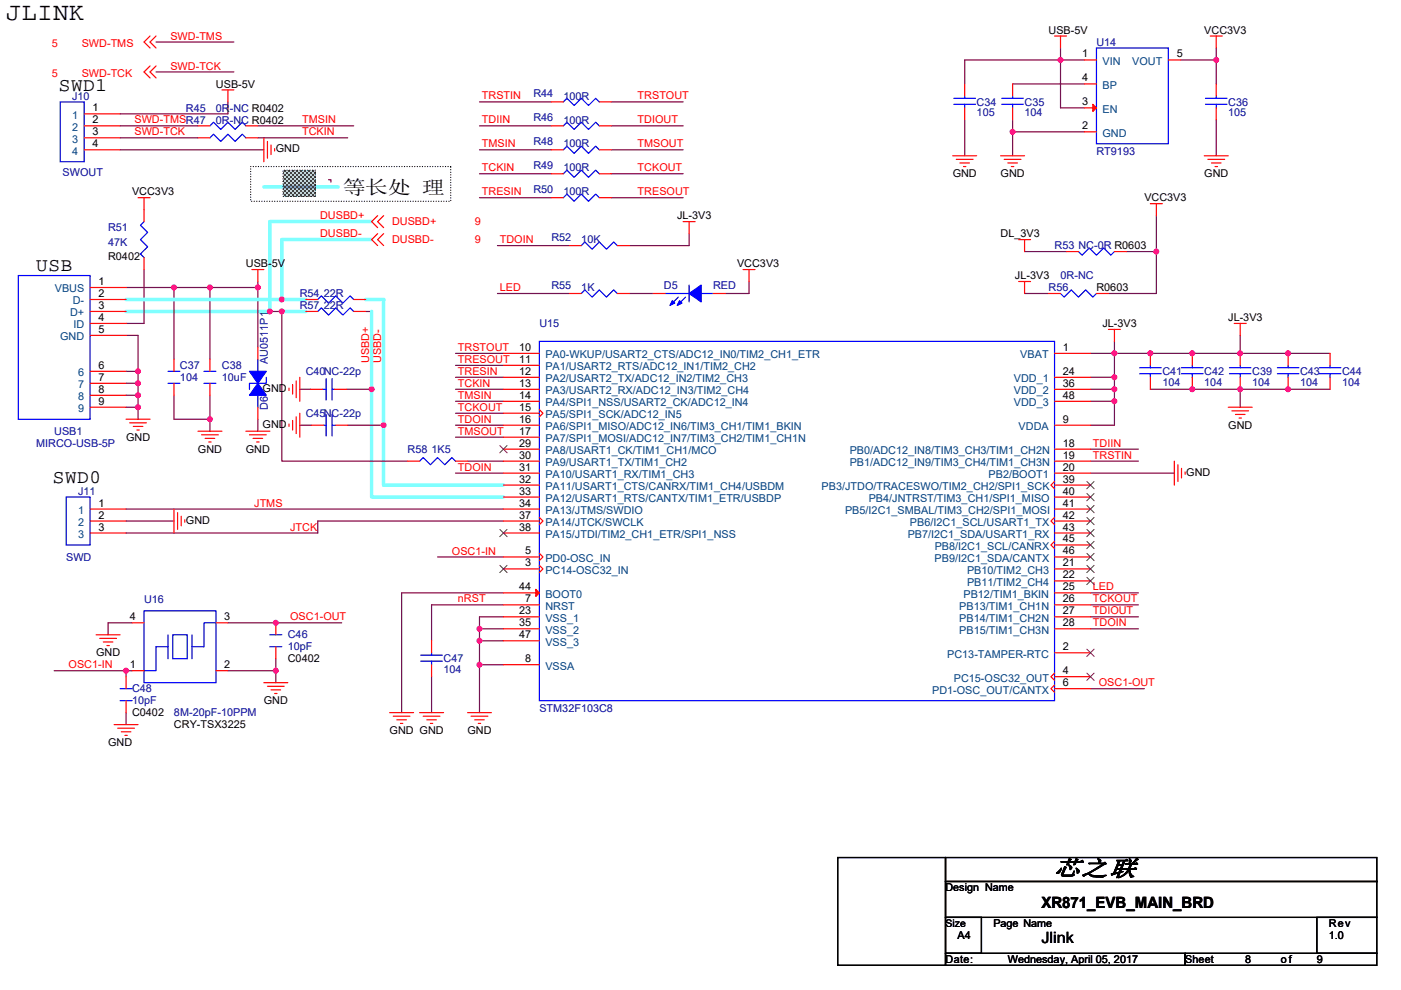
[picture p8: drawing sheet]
<svg xmlns="http://www.w3.org/2000/svg" width="297mm" height="210mm" viewBox="0 0 297 210" stroke-linecap="round" stroke-linejoin="round" font-family="sans-serif">
<path d="M55.9 39.6h15.8M78.8 50.8h-19v12.7M78.8 47h-21.6v19.1h-30.5M26.7 63.5h33.1M59.8 66.1h5M59.8 63.5h5M77.5 63.5h3.8v39.4h25.4M78.8 66.1v39.3h27.9" fill="none" stroke="#80ffff" stroke-width=".76"/>
<path d="M60 36.1h6.9v5.6h-6.9z" fill-rule="evenodd" fill="#008000" stroke="#008000" stroke-width=".25" stroke-dasharray="0 .5"/>
<path d="M53.1 35.3h42.5v7.4h-42.5z" fill="none" stroke="#000" stroke-width=".25" stroke-dasharray="0 .5"/>
<g fill="none" stroke="#800040" stroke-width=".25">
<path d="M33.1 8.9h16.5M33.1 15.3h16.5M214.7 17.8h15.2M224.8 12.7v10.2h5.1M224.9 12.7h5M224.9 12.7h-20.4v5.1M224.9 10.2v2.5M250.2 12.7h7.7M257.9 10.2v2.5M257.9 12.7v5.1M25.5 31.8h30.4M25.5 26.7h16.5"/>
<path d="M25.5 29.2h16.5M48.3 21.6v2.6h-22.8M54.7 26.7h20.3M54.7 29.2h19M69.7 38.1h.5v.5M101.7 21.6h15.2M101.7 26.7h15.2M101.7 31.8h15.2M101.7 36.9h15.2M129.6 21.6h15.2M129.6 26.7h15.2M129.6 31.8h15.2"/>
<path d="M129.6 36.9h15.2M204.5 25.4v7.6M214.7 25.4v2.6M214.7 28v5M214.7 28h15.2M257.9 25.4v7.6M30.5 57.2v11.4h-3.8M54.7 59.7v1.3M101.7 41.9h15.2M105.5 52.1h15.2M129.6 41.9h15.2M146.1 49.6v2.5h-12.7"/>
<path d="M158.8 59.7v2.6h-5.1M217.2 53.4h8.9M238.8 53.4h6.4M245.2 53.4v8.9h-10.2M245.2 45.7v7.7M26.7 61h10.2M26.7 71.1h2.6v7.7M26.7 78.8h2.6M29.3 78.8v2.5M36.9 61h7.6M36.9 61v15.2M44.5 61h10.2"/>
<path d="M44.5 61v15.2M54.7 61v12.7M57.2 66.1h2.6v31.7h26.6M77.5 66.1h1.3M96.6 75h10.1M96.6 77.5h10.1M105.5 62.3h15.2M133.4 62.3h5.1M217.2 62.3h5.1M231.2 75h5.1M236.3 75h26.6M236.3 72.4v2.6"/>
<path d="M236.3 75v5M262.9 71.1v3.9M263 75h19M26.7 81.3h2.6M26.7 83.8h2.6M26.7 86.4h2.6M29.3 81.3v2.5M29.3 83.8v2.6M29.3 86.4v2.5M36.9 83.8v5.1h7.6M44.5 88.9v2.6M44.5 83.8v5.1"/>
<path d="M54.7 88.9v2.6M63.6 90.2h2.5M63.6 82.6h2.2M73.5 82.6h5.3M73.7 90.2h7.6M96.6 80h10.1M96.6 82.6h10.1M96.6 85.1h10.1M96.6 87.7h10.1M96.6 90.2h10.1M96.6 92.7h10.1M99.1 97.8h7.6"/>
<path d="M231.2 95.3h10.2M231.2 80h5.1M231.2 82.6h5.1M231.2 85.1h5.1M231.2 97.8h10.2M236.3 80v2.6M236.3 82.6v2.5M236.3 85.1v5.1h-5.1M243.9 82.6h19M262.9 82.6v3.8M263 82.6h19M26.7 110.5h10.2"/>
<path d="M26.7 108h80M92.8 118.1h13.9M96.6 100.4h10.1M106.7 110.5h-39.3v2.6h-40.7M231.2 100.4h17.8M28 132.1h-5.1v2.5M48.3 132.1h24.2M58.5 139.7v2.6M101.7 133.4v2.5M101.7 135.9h5M101.7 133.4h5M101.7 135.9v5.1"/>
<path d="M106.7 130.8h-5v2.6M106.7 128.3h-15.2v7.6M106.7 125.8h-21.5v25.4M231.2 125.8h10.2M231.2 128.3h10.2M231.2 130.8h10.2M231.2 133.4h10.2M11.5 142.3h15.2M26.7 142.3h1.3M26.7 151.2v2.5M26.7 142.3v1.2M48.3 142.3h10.2"/>
<path d="M58.5 142.3v2.5M91.5 143.5v7.7M101.7 141h5M101.7 141v10.2M231.2 146.1h11.4"/>
</g>
<g fill="#f0f" stroke="#f0f" stroke-width=".25">
<circle cx="101.6" cy="133.4" r=".5"/>
<circle cx="101.6" cy="141" r=".5"/>
<circle cx="101.6" cy="135.9" r=".5"/>
<circle cx="78.8" cy="82.6" r=".5"/>
<circle cx="81.3" cy="90.2" r=".5"/>
<circle cx="59.7" cy="66" r=".5"/>
<circle cx="29.3" cy="78.7" r=".5"/>
<circle cx="273.1" cy="82.6" r=".5"/>
<circle cx="236.3" cy="82.6" r=".5"/>
<circle cx="236.3" cy="85.1" r=".5"/>
<circle cx="243.9" cy="74.9" r=".5"/>
<circle cx="236.3" cy="80" r=".5"/>
<circle cx="236.3" cy="74.9" r=".5"/>
<circle cx="214.7" cy="27.9" r=".5"/>
<circle cx="257.9" cy="12.7" r=".5"/>
<circle cx="224.8" cy="12.7" r=".5"/>
<circle cx="262.9" cy="74.9" r=".5"/>
<circle cx="252.8" cy="74.9" r=".5"/>
<circle cx="262.9" cy="82.6" r=".5"/>
<circle cx="252.8" cy="82.6" r=".5"/>
<circle cx="29.3" cy="81.3" r=".5"/>
<circle cx="29.3" cy="86.4" r=".5"/>
<circle cx="29.3" cy="83.8" r=".5"/>
<circle cx="44.5" cy="88.9" r=".5"/>
<circle cx="44.5" cy="61" r=".5"/>
<circle cx="36.9" cy="61" r=".5"/>
<circle cx="54.7" cy="61" r=".5"/>
<circle cx="58.5" cy="132.1" r=".5"/>
<circle cx="58.5" cy="142.2" r=".5"/>
<circle cx="26.7" cy="142.2" r=".5"/>
<circle cx="273.1" cy="74.9" r=".5"/>
<circle cx="245.2" cy="53.3" r=".5"/>
<circle cx="59.7" cy="63.5" r=".5"/>
<circle cx="57.2" cy="66" r=".5"/>
</g>
<g fill="none" stroke="#f00" stroke-width=".25">
<path d="M31.8 7.6l-1.3 1.3 1.3 1.3M31.8 14l-1.3 1.3 1.3 1.2M33.1 7.6l-1.3 1.3 1.3 1.3M33.1 14l-1.3 1.3 1.3 1.2M47.1 19.1h2.5M48.3 19.1v2.5M204.5 17.8v2.5M214.7 17.8v2.5M223.6 7.6h2.5M224.8 7.6v2.6M229.9 12.7h2.6M229.9 17.8h2.6"/>
<path d="M247.7 12.7h2.6M256.6 7.6h2.5M257.9 7.6v2.6M257.9 17.8v2.5M17.8 24.2h7.7M17.8 26.7h7.7M17.8 29.2h7.7M17.8 31.8h7.7M42 26.7h2.5M42 29.2h2.5M52.1 26.7h2.6M52.1 29.2h2.6"/>
<path d="M55.9 29.2v5.1M56.7 30v3.5M57.5 30.8v2M58.2 31.5v.5M116.9 31.8h2.5M116.9 26.7h2.5M116.9 36.9h2.5M116.9 21.6h2.5M127.1 31.8h2.5M127.1 26.7h2.5M127.1 36.9h2.5M127.1 21.6h2.5"/>
<path d="M202 33h5.1M202.8 33.8h3.5M203.5 34.6h2M204.3 35.3h.5M204.5 22.9v2.5M212.1 33h5.1M212.9 33.8h3.6M213.7 34.6h2M214.4 35.3h.5M214.7 22.9v2.5M229.9 28h2.6M229.9 22.9h2.6"/>
<path d="M255.3 33h5.1M256.1 33.8h3.5M256.9 34.6h2M257.6 35.3h.5M257.9 22.9v2.5M29.3 41.9h2.5M30.5 41.9v5.1M30.5 54.6v2.6M53.4 57.2h2.5M54.7 57.2v2.5M80.1 45.7l-1.3 1.3 1.3 1.3M80.1 49.6l-1.3 1.2 1.3 1.3"/>
<path d="M81.3 45.7l-1.2 1.3 1.2 1.3M81.3 49.6l-1.2 1.2 1.2 1.3M116.9 41.9h2.5M120.7 52.1h2.6M127.1 41.9h2.5M130.9 52.1h2.5M144.8 47h2.6M146.1 47v2.6M157.5 57.2h2.6M158.8 57.2v2.5M216 59.7h2.5M216 50.8h2.5"/>
<path d="M217.2 50.8v2.6M217.2 59.7v2.6M226.1 53.4h2.6M236.3 53.4h2.5M243.9 43.2h2.5M245.2 43.2v2.5M19.1 61h7.6M19.1 63.5h7.6M19.1 66.1h7.6M19.1 68.6h7.6M19.1 71.1h7.6M19.1 78.8h7.6"/>
<path d="M36.9 76.2v2.6M44.5 76.2v2.6M54.7 73.7v2.5M64.8 63.5h2.6M64.8 66.1h2.6M75 63.5h2.5M75 66.1h2.5M106.7 75h7.7M106.7 77.5h7.7M120.7 62.3h2.6M130.9 62.3h2.5M138.5 62.3h2.5"/>
<path d="M151.2 62.3h2.5M222.3 62.3h2.6M223.6 75h7.6M232.5 62.3h2.5M235 69.9h2.6M236.3 69.9v2.5M243.9 75v2.5M252.8 75v2.5M261.7 68.6h2.5M262.9 68.6v2.5M262.9 75v2.5M273.1 75v2.5"/>
<path d="M282 75v2.5M19.1 81.3h7.6M19.1 83.8h7.6M19.1 86.4h7.6M26.7 88.9h5.1M27.5 89.7h3.5M28.3 90.4h2M29 91.2h.5M36.9 81.3v2.5M42 91.5h5.1M42.7 92.2h3.6M43.5 93h2"/>
<path d="M44.3 93.7h.5M44.5 81.3v2.5M52.1 91.5h5.1M52.9 92.2h3.5M53.7 93h2M54.4 93.7h.5M54.7 86.4v2.5M61.3 82.3v.5M61.3 89.9v.5M62 81.6v2M62 89.2v2M62.8 80.8v3.5"/>
<path d="M62.8 88.4v3.6M63.6 80v5.1M63.6 87.7v5M65.8 82.6h2.6M66.1 90.2h2.5M70.9 82.6h2.6M71.2 90.2h2.5M86.4 97.8h2.6M96.6 97.8h2.5M106.7 80h7.7M106.7 82.6h7.7M106.7 85.1h7.7"/>
<path d="M106.7 87.7h7.7M106.7 90.2h7.7M106.7 92.7h7.7M106.7 95.3h7.7M106.7 97.8h7.7M114.4 86.9l.7 .8-.7 .7M223.6 95.3h7.6M223.6 97.8h7.6M223.6 80h7.6M223.6 82.6h7.6M223.6 85.1h7.6M223.6 90.2h7.6"/>
<path d="M243.9 80v2.6M249 97.8v5.1M249.7 98.6v3.5M250.5 99.3v2.1M252.8 80v2.6M260.4 86.4h5.1M261.2 87.1h3.5M261.9 87.9h2.1M262.7 88.7h.5M262.9 80v2.6M273.1 80v2.6M282 80v2.6"/>
<path d="M19.1 108h7.6M19.1 110.5h7.6M19.1 113.1h7.6M36.9 108v5.1M37.7 108.7v3.6M38.4 109.5v2M39.2 110.3v.5M106.7 100.4h7.7M106.7 102.9h7.7M106.7 105.4h7.7M106.7 108h7.7M106.7 110.5h7.7"/>
<path d="M106.7 113.1h7.7M106.7 118.1h7.7M114.4 109.7l.7 .8-.7 .8M114.4 119.9l.7 .8-.7 .7M114.4 117.4l.7 .7-.7 .8M223.6 100.4h7.6M223.6 102.1l-.8 .8 .8 .8M223.6 102.9h7.6M223.6 105.4h7.6M223.6 108h7.6M223.6 109.7l-.8 .8 .8 .8M223.6 110.5h7.6"/>
<path d="M223.6 113.1h7.6M223.6 114.8l-.8 .8 .8 .8M223.6 115.6h7.6M223.6 118.1h7.6M251.3 100.1v.5M20.4 134.6h5.1M21.1 135.4h3.6M21.9 136.2h2M22.7 136.9h.5M28 132.1h2.5M45.8 132.1h2.5M58.5 137.2v2.5"/>
<path d="M58.5 132.1v2.5M91.5 135.9v2.6M106.7 125.8h7.7M106.7 128.3h7.7M106.7 130.8h7.7M106.7 133.4h7.7M106.7 135.9h7.7M106.7 120.7h7.7M223.6 120.7h7.6M223.6 123.2h7.6M223.6 125.8h7.6M223.6 128.3h7.6"/>
<path d="M223.6 130.8h7.6M223.6 133.4h7.6M223.6 138.5h7.6M24.2 153.7h5.1M25 154.5h3.5M25.7 155.2h2M26.5 156h.5M26.7 143.5v2.6M26.7 148.6v2.6M28 142.3h2.5M45.8 142.3h2.5M55.9 144.8h5.1"/>
<path d="M56.7 145.6h3.6M57.5 146.3h2M58.2 147.1h.5M82.6 151.2h5.1M83.4 151.9h3.5M84.1 152.7h2.1M84.9 153.4h.5M89 151.2h5M89.7 151.9h3.6M90.5 152.7h2M91.2 153.4h.6M91.5 141v2.5"/>
<path d="M99.1 151.2h5.1M99.9 151.9h3.5M100.6 152.7h2.1M101.4 153.4h.5M106.7 141h7.7M223.6 142.8l-.8 .7 .8 .8M223.6 143.5h7.6M223.6 145.3l-.8 .8 .8 .7M223.6 146.1h7.6"/>
</g>
<path d="M177.6 181.9h22.9v22.8h-22.9zM200.5 181.9h91.4v5.1h-91.4zM200.5 187h91.4v7.6h-91.4zM200.5 194.6h7.6v7.6h-7.6zM279.2 194.6h12.7v7.6h-12.7zM200.5 202.2h50.8v2.5h-50.8zM251.3 202.2h40.6v2.5h-40.6z" fill="none" stroke="#000" stroke-width=".25"/>
<g fill="none" stroke="#00f" stroke-width=".25">
<path d="M232.5 10.2h15.2v20.3h-15.2zM12.8 21.6h5v12.7h-5zM44.5 26.7l.8-.8 1.5 1.6 1.5-1.6 1.5 1.6 1.6-1.6 .7 .8M44.5 29.2l.8-.7 1.5 1.5 1.5-1.5 1.5 1.5 1.6-1.5 .7 .7M119.4 31.8l.8-.8 1.5 1.5 1.6-1.5 1.5 1.5 1.5-1.5 .8 .8M119.4 26.7l.8-.8 1.5 1.6 1.6-1.6 1.5 1.6 1.5-1.6 .8 .8M119.4 36.9l.8-.8 1.5 1.5 1.6-1.5 1.5 1.5 1.5-1.5 .8 .8M119.4 21.6l.8-.8 1.5 1.6 1.6-1.6 1.5 1.6 1.5-1.6 .8 .8M202.2 22.1h4.6M202.2 20.8h4.6M204.5 20.3v.5M204.5 22.1v.8"/>
<path d="M212.4 22.1h4.6M212.4 20.8h4.6M214.7 20.3v.5M214.7 22.1v.8M255.6 22.1h4.6M255.6 20.8h4.6M257.9 20.3v.5M257.9 22.1v.8M3.9 58.4h15.2v30.5h-15.2zM30.5 47l-.7 .8 1.5 1.5-1.5 1.5 1.5 1.5-1.5 1.6 .7 .7M119.4 41.9l.8-.7 1.5 1.5 1.6-1.5 1.5 1.5 1.5-1.5 .8 .7M123.3 52.1l.7-.8 1.5 1.6 1.6-1.6 1.5 1.6 1.5-1.6 .8 .8"/>
<path d="M228.7 53.4l.7 .7 1.5-1.5 1.6 1.5 1.5-1.5 1.5 1.5 .8-.7M35.6 78.8h2.6M43.2 78.8h2.6M54.7 76.2v2.6M67.4 63.5l.7-.7 1.6 1.5 1.5-1.5 1.5 1.5 1.5-1.5 .8 .7M67.4 66.1l.7-.8 1.6 1.5 1.5-1.5 1.5 1.5 1.5-1.5 .8 .8M114.4 72.4h109.2v76.2h-109.2zM123.3 62.3l.7-.8 1.5 1.5 1.6-1.5 1.5 1.5 1.5-1.5 .8 .8M141 62.3h5.1M143.8 63l-1.5 1.5M145.3 63l-1.5 1.5M146.1 60.5v3.5"/>
<path d="M148.7 62.3h2.5M224.9 62.3l.7 .7 1.5-1.5 1.6 1.5 1.5-1.5 1.5 1.5 .8-.7M241.6 79.3h4.6M241.6 78h4.6M243.9 77.5v.5M243.9 79.3v.7M250.5 79.3h4.6M250.5 78h4.6M252.8 77.5v.5M252.8 79.3v.7M260.7 79.3h4.5M260.7 78h4.5"/>
<path d="M262.9 77.5v.5M262.9 79.3v.7M270.8 79.3h4.6M270.8 78h4.6M273.1 77.5v.5M273.1 79.3v.7M279.7 79.3h4.6M279.7 78h4.6M282 77.5v.5M282 79.3v.7M35.6 81.3h2.6M43.2 81.3h2.6"/>
<path d="M54.7 83.8v2.6M56.4 80v1.3h-3.5v1.3M68.4 82.6h.7M68.6 90.2h.5M69.1 87.9v4.6M69.1 80.3v4.6M70.4 90.2h.8M70.4 87.9v4.6M70.4 82.6h.5M70.4 80.3v4.6M89 97.8l.7-.8 1.5 1.6 1.6-1.6 1.5 1.6 1.5-1.6 .8 .8M14 105.4h5.1v10.2h-5.1z"/>
<path d="M30.5 129.6h15.3v15.2h-15.3zM35.6 137.2h-2.5v5.1h-2.6M35.6 134.6v5.1M36.6 134.6h3.1v5.1h-3.1zM40.7 134.6v5.1M45.8 132.1h-2.6v5.1h-2.5M57.2 137.2h2.6M57.2 134.6h2.6M89.2 139h4.6M91.5 138.5v.5M25.5 146.1h2.5M25.5 148.6h2.5"/>
<path d="M89.2 140.2h4.6M91.5 140.2v.8"/>
</g>
<g fill="#f00" stroke="#f00" stroke-width=".25">
<path d="M231.7 22.1l.8 .8-.8 .7z"/>
<path d="M113.6 125l.8 .8-.8 .7z"/>
</g>
<g fill="#00f" stroke="#00f" stroke-width=".25">
<path d="M146.1 62.3l2.6-1.8v3.5z" fill-rule="evenodd"/>
<path d="M142.6 63.8l.5 .5-1.1 .5z" fill-rule="evenodd"/>
<path d="M144.1 63.8l.5 .5-1 .5z" fill-rule="evenodd"/>
<path d="M52.9 78.8h3.5l-1.7 2.5z" fill-rule="evenodd"/>
<path d="M54.7 81.3l1.7 2.5h-3.5z" fill-rule="evenodd"/>
</g>
<g fill="none" stroke="#804000" stroke-width=".21">
<path d="M106 94.5l1.5 1.6M107.5 94.5l-1.5 1.6M106 112.3l1.5 1.5M106 119.9l1.5 1.6M107.5 112.3l-1.5 1.5M107.5 119.9l-1.5 1.6M230.4 119.9l1.6 1.6M230.4 102.1l1.6 1.6M230.4 104.7l1.6 1.5M230.4 107.2l1.6 1.6M230.4 109.7l1.6 1.6M230.4 112.3l1.6 1.5"/>
<path d="M230.4 114.8l1.6 1.6M230.4 117.4l1.6 1.5M232 119.9l-1.6 1.6M232 102.1l-1.6 1.6M232 104.7l-1.6 1.5M232 107.2l-1.6 1.6M232 109.7l-1.6 1.6M232 112.3l-1.6 1.5M232 114.8l-1.6 1.6M232 117.4l-1.6 1.5M230.4 122.4l1.6 1.6M230.4 137.7l1.6 1.5"/>
<path d="M232 122.4l-1.6 1.6M232 137.7l-1.6 1.5M230.4 142.8l1.6 1.5M232 142.8l-1.6 1.5"/>
</g>
<text font-size="5.3" x="1.3" y="4.3">JLINK</text>
<text font-size="4.9" x="223.3" y="185.8">芯之联</text>
<g font-size="4.1">
<text x="12.5" y="19.3">SWD1</text>
<text x="72.7" y="41.1">等长处 理</text>
<text x="7.7" y="57.4">USB</text>
<text x="11.2" y="102.3">SWD0</text>
</g>
<g font-size="3.3">
<text x="220.8" y="192.6">XR871_EVB_MAIN_BRD</text>
<text x="220.8" y="200.1">Jlink</text>
</g>
<g font-size="2.3" fill="#f00">
<text x="11" y="9.9">5</text>
<text x="17.3" y="9.9">SWD-TMS</text>
<text x="36.1" y="8.4">SWD-TMS</text>
<text x="11" y="16.3">5</text>
<text x="17.3" y="16.3">SWD-TCK</text>
<text x="36.1" y="14.8">SWD-TCK</text>
<text x="102.2" y="21.1">TRSTIN</text>
<text x="135.2" y="21.1">TRSTOUT</text>
<text x="28.5" y="26.2">SWD-TMSR47</text>
<text x="28.5" y="28.7">SWD-TCK</text>
<text x="64.1" y="26.2">TMSIN</text>
<text x="64.1" y="28.7">TCKIN</text>
<text x="102.2" y="26.2">TDIIN</text>
<text x="135.2" y="26.2">TDIOUT</text>
<text x="102.2" y="31.3">TMSIN</text>
<text x="135.2" y="31.3">TMSOUT</text>
<text x="102.2" y="36.3">TCKIN</text>
<text x="102.2" y="41.4">TRESIN</text>
<text x="135.2" y="36.3">TCKOUT</text>
<text x="135.2" y="41.4">TRESOUT</text>
<text x="67.9" y="46.5">DUSBD+</text>
<text x="83.1" y="47.8">DUSBD+</text>
<text x="100.6" y="47.8">9</text>
<text x="67.9" y="50.3">DUSBD-</text>
<text x="83.1" y="51.6">DUSBD-</text>
<text x="100.6" y="51.6">9</text>
<text x="106" y="51.6">TDOIN</text>
<text x="106" y="61.7">LED</text>
<text x="78.3" y="77" transform="rotate(-90 78.3 77)">USBD+</text>
<text x="80.8" y="77" transform="rotate(-90 80.8 77)">USBD-</text>
<text x="97.1" y="74.4">TRSTOUT</text>
<text x="97.1" y="77">TRESOUT</text>
<text x="97.1" y="79.5">TRESIN</text>
<text x="97.1" y="82.1">TCKIN</text>
<text x="97.1" y="84.6">TMSIN</text>
<text x="97.1" y="87.1">TCKOUT</text>
<text x="97.1" y="89.7">TDOIN</text>
<text x="97.1" y="92.2">TMSOUT</text>
<text x="231.7" y="94.8">TDIIN</text>
<text x="97.1" y="99.8">TDOIN</text>
<text x="231.7" y="97.3">TRSTIN</text>
<text x="53.9" y="107.5">JTMS</text>
<text x="61.5" y="112.5">JTCK</text>
<text x="95.8" y="117.6">OSC1-IN</text>
<text x="231.7" y="125.2">LED</text>
<text x="61.5" y="131.6">OSC1-OUT</text>
<text x="97.1" y="127.8">nRST</text>
<text x="231.7" y="127.8">TCKOUT</text>
<text x="231.7" y="130.3">TDIOUT</text>
<text x="231.7" y="132.9">TDOIN</text>
<text x="14.5" y="141.8">OSC1-IN</text>
<text x="233" y="145.6">OSC1-OUT</text>
</g>
<g font-size="2.3">
<text x="222.3" y="7.2">USB-5V</text>
<text x="255.3" y="7.2">VCC3V3</text>
<text x="229.4" y="12.2">1</text>
<text x="229.4" y="17.3">4</text>
<text x="249.5" y="12.2">5</text>
<text x="19.6" y="23.6">1</text>
<text x="45.8" y="18.6">USB-5V</text>
<text x="229.4" y="22.4">3</text>
<text x="19.6" y="26.2">2</text>
<text x="19.6" y="28.7">3</text>
<text x="229.4" y="27.4">2</text>
<text x="19.6" y="31.2">4</text>
<text x="58.5" y="32.3">GND</text>
<text x="28" y="41.4">VCC3V3</text>
<text x="202" y="37.6">GND</text>
<text x="212.2" y="37.6">GND</text>
<text x="255.3" y="37.6">GND</text>
<text x="143.6" y="46.5">JL-3V3</text>
<text x="242.6" y="42.7">VCC3V3</text>
<text x="212.2" y="50.3">DL_3V3</text>
<text x="22.9" y="55.2">R0402</text>
<text x="52.1" y="56.7">USB-5V</text>
<text x="156.3" y="56.7">VCC3V3</text>
<text x="215.2" y="59.2">JL-3V3</text>
<text x="20.9" y="63">2</text>
<text x="20.9" y="60.5">1</text>
<text x="20.9" y="65.5">3</text>
<text x="232.5" y="61.8">R0603</text>
<text x="20.9" y="68.1">4</text>
<text x="20.9" y="70.6">5</text>
<text x="233.7" y="69.4">JL-3V3</text>
<text x="260.4" y="68.1">JL-3V3</text>
<text x="110" y="74.4">10</text>
<text x="110" y="77">11</text>
<text x="225.4" y="74.4">1</text>
<text x="20.9" y="78.2">6</text>
<text x="20.9" y="80.8">7</text>
<text x="20.9" y="83.3">8</text>
<text x="55.7" y="83.1">GND</text>
<text x="110" y="79.5">12</text>
<text x="110" y="82">13</text>
<text x="225.4" y="79.5">24</text>
<text x="225.4" y="82">36</text>
<text x="20.9" y="85.9">9</text>
<text x="110" y="84.6">14</text>
<text x="110" y="87.1">15</text>
<text x="110" y="89.7">16</text>
<text x="225.4" y="84.6">48</text>
<text x="225.4" y="89.7">9</text>
<text x="26.7" y="93.5">GND</text>
<text x="55.7" y="90.7">GND</text>
<text x="110" y="92.2">17</text>
<text x="110" y="94.7">29</text>
<text x="225.4" y="94.7">18</text>
<text x="260.4" y="91">GND</text>
<text x="42" y="96.1">GND</text>
<text x="52.1" y="96.1">GND</text>
<text x="110" y="99.8">31</text>
<text x="110" y="97.3">30</text>
<text x="225.4" y="97.3">19</text>
<text x="225.4" y="99.8">20</text>
<text x="251.5" y="100.9">GND</text>
<text x="20.9" y="107.4">1</text>
<text x="110" y="102.4">32</text>
<text x="110" y="104.9">33</text>
<text x="110" y="107.4">34</text>
<text x="225.4" y="107.4">41</text>
<text x="225.4" y="102.4">39</text>
<text x="225.4" y="104.9">40</text>
<text x="20.9" y="110">2</text>
<text x="20.9" y="112.5">3</text>
<text x="39.4" y="111">GND</text>
<text x="110" y="110">37</text>
<text x="110" y="112.5">38</text>
<text x="225.4" y="112.5">43</text>
<text x="225.4" y="110">42</text>
<text x="111.3" y="117.6">5</text>
<text x="225.4" y="115.1">45</text>
<text x="225.4" y="117.6">46</text>
<text x="110" y="125.2">44</text>
<text x="111.3" y="120.1">3</text>
<text x="225.4" y="120.1">21</text>
<text x="225.4" y="122.7">22</text>
<text x="225.4" y="125.2">25</text>
<text x="27.5" y="131.6">4</text>
<text x="47.6" y="131.6">3</text>
<text x="110" y="130.3">23</text>
<text x="111.3" y="127.8">7</text>
<text x="225.4" y="127.8">26</text>
<text x="225.4" y="130.3">27</text>
<text x="110" y="132.8">35</text>
<text x="110" y="135.4">47</text>
<text x="225.4" y="132.8">28</text>
<text x="225.4" y="137.9">2</text>
<text x="20.4" y="139.2">GND</text>
<text x="27.5" y="141.7">1</text>
<text x="47.6" y="141.7">2</text>
<text x="61" y="140.5">C0402</text>
<text x="111.3" y="140.5">8</text>
<text x="225.4" y="143">4</text>
<text x="55.9" y="149.4">GND</text>
<text x="225.4" y="145.5">6</text>
<text x="28" y="151.9">C0402</text>
<text x="36.9" y="154.5">CRY-TSX3225</text>
<text x="82.6" y="155.7">GND GND</text>
<text x="99.1" y="155.7">GND</text>
<text x="22.9" y="158.3">GND</text>
<text x="200.5" y="189">Design Name</text>
<text x="210.6" y="196.6">Page Name</text>
<text x="281.7" y="196.6">Rev</text>
<text x="203" y="199.2">A4</text>
<text x="281.7" y="199.2">1.0</text>
<text x="200.5" y="204.3">Date:</text>
<text x="213.7" y="204.3">Wednesday, April 05, 2017</text>
<text x="251.3" y="204.3">Sheet</text>
<text x="264" y="204.3">8</text>
<text x="271.6" y="204.3">of</text>
<text x="279.2" y="204.3">9</text>
</g>
<g font-size="2.3" fill="#000080">
<text x="232.5" y="9.7">U14</text>
<text x="15.3" y="21.1">J10</text>
<text x="39.4" y="23.7">R45</text>
<text x="45.8" y="23.7">0R-NC R0402</text>
<text x="113.1" y="20.6">R44</text>
<text x="119.4" y="21.1">100R</text>
<text x="207.1" y="22.4">C34</text>
<text x="217.2" y="22.4">C35</text>
<text x="260.4" y="22.4">C36</text>
<text x="45.8" y="26.2">0R-NC R0402</text>
<text x="113.1" y="25.7">R46</text>
<text x="119.4" y="26.2">100R</text>
<text x="207.1" y="24.7">105</text>
<text x="217.2" y="24.7">104</text>
<text x="260.4" y="24.7">105</text>
<text x="113.1" y="30.8">R48</text>
<text x="113.1" y="35.9">R49</text>
<text x="119.4" y="31.3">100R</text>
<text x="232.5" y="32.8">RT9193</text>
<text x="13.3" y="37.4">SWOUT</text>
<text x="113.1" y="40.9">R50</text>
<text x="119.4" y="41.4">100R</text>
<text x="119.4" y="36.4">100R</text>
<text x="22.9" y="49.1">R51</text>
<text x="22.9" y="52.1">47K</text>
<text x="116.9" y="51.1">R52</text>
<text x="123.3" y="51.6">10K</text>
<text x="223.6" y="52.9">R53 NC-0R R0603</text>
<text x="224.9" y="59.2">0R-NC</text>
<text x="63.6" y="63">R54 22R</text>
<text x="63.6" y="65.6">R57 22R</text>
<text x="116.9" y="61.3">R55</text>
<text x="123.3" y="61.8">1K</text>
<text x="140.8" y="61.3">D5</text>
<text x="151.2" y="61.3">RED</text>
<text x="222.3" y="61.8">R56</text>
<text x="114.4" y="69.4">U15</text>
<text x="56.8" y="77.2" transform="rotate(-90 56.8 77.2)">AU0511P1</text>
<text x="38.2" y="78.3">C37</text>
<text x="38.2" y="80.8">104</text>
<text x="47.1" y="78.3">C38</text>
<text x="47.1" y="80.8">10uF</text>
<text x="64.8" y="79.5">C40NC-22p</text>
<text x="246.4" y="79.5">C41</text>
<text x="246.4" y="81.8">104</text>
<text x="255.3" y="79.5">C42</text>
<text x="255.3" y="81.8">104</text>
<text x="265.5" y="79.5">C39</text>
<text x="265.5" y="81.8">104</text>
<text x="275.7" y="79.5">C43</text>
<text x="275.7" y="81.8">104</text>
<text x="284.5" y="79.5">C44</text>
<text x="284.5" y="81.8">104</text>
<text x="56.8" y="86.9" transform="rotate(-90 56.8 86.9)">D6</text>
<text x="64.8" y="88.4">C45NC-22p</text>
<text x="7.7" y="94.8">MIRCO-USB-5P</text>
<text x="11.5" y="92.2">USB1</text>
<text x="86.4" y="96.1">R58 1K5</text>
<text x="16.6" y="104.9">J11</text>
<text x="14" y="118.9">SWD</text>
<text x="30.5" y="127.8">U16</text>
<text x="61" y="135.4">C46</text>
<text x="61" y="138">10pF</text>
<text x="94" y="140.5">C47</text>
<text x="94" y="142.8">104</text>
<text x="28" y="146.9">C48</text>
<text x="28" y="149.4">10pF</text>
<text x="36.9" y="151.9">8M-20pF-10PPM</text>
<text x="114.4" y="150.9">STM32F103C8</text>
</g>
<g font-size="2.3" fill="#004080">
<text x="233.7" y="13.8">VIN</text>
<text x="240.1" y="13.8">VOUT</text>
<text x="233.7" y="23.9">EN</text>
<text x="233.7" y="18.8">BP</text>
<text x="15.3" y="25.2">1</text>
<text x="15.3" y="27.7">2</text>
<text x="233.7" y="29">GND</text>
<text x="15.3" y="30.3">3</text>
<text x="15.3" y="32.8">4</text>
<text x="11.6" y="62">VBUS</text>
<text x="15.4" y="64.6">D-</text>
<text x="14.9" y="67.1">D+</text>
<text x="15.6" y="69.6">ID</text>
<text x="12.8" y="72.2">GND</text>
<text x="115.6" y="76">PA0-WKUP/USART2_CTS/ADC12_IN0/TIM2_CH1_ETR</text>
<text x="216.3" y="76">VBAT</text>
<text x="16.6" y="79.8">6</text>
<text x="16.6" y="82.3">7</text>
<text x="115.6" y="78.5">PA1/USART2_RTS/ADC12_IN1/TIM2_CH2</text>
<text x="115.6" y="81.1">PA2/USART2_TX/ADC12_IN2/TIM2_CH3</text>
<text x="115.6" y="83.6">PA3/USART2_RX/ADC12_IN3/TIM2_CH4</text>
<text x="214.9" y="81.1">VDD_1</text>
<text x="214.9" y="83.6">VDD_2</text>
<text x="16.6" y="84.9">8</text>
<text x="16.6" y="87.4">9</text>
<text x="115.6" y="86.1">PA4/SPI1_NSS/USART2_CK/ADC12_IN4</text>
<text x="115.6" y="88.7">PA5/SPI1_SCK/ADC12_IN5</text>
<text x="214.9" y="86.1">VDD_3</text>
<text x="115.6" y="91.2">PA6/SPI1_MISO/ADC12_IN6/TIM3_CH1/TIM1_BKIN</text>
<text x="115.6" y="93.8">PA7/SPI1_MOSI/ADC12_IN7/TIM3_CH2/TIM1_CH1N</text>
<text x="216" y="91.2">VDDA</text>
<text x="115.6" y="101.4">PA10/USART1_RX/TIM1_CH3</text>
<text x="115.6" y="96.3">PA8/USART1_CK/TIM1_CH1/MCO</text>
<text x="115.6" y="98.8">PA9/USART1_TX/TIM1_CH2</text>
<text x="180.1" y="96.3">PB0/ADC12_IN8/TIM3_CH3/TIM1_CH2N</text>
<text x="180.1" y="98.8">PB1/ADC12_IN9/TIM3_CH4/TIM1_CH3N</text>
<text x="209.6" y="101.4">PB2/BOOT1</text>
<text x="115.6" y="103.9">PA11/USART1_CTS/CANRX/TIM1_CH4/USBDM</text>
<text x="115.6" y="106.5">PA12/USART1_RTS/CANTX/TIM1_ETR/USBDP</text>
<text x="174.2" y="103.9">PB3/JTDO/TRACESWO/TIM2_CH2/SPI1_SCK</text>
<text x="184.2" y="106.5">PB4/JNTRST/TIM3_CH1/SPI1_MISO</text>
<text x="16.6" y="109">1</text>
<text x="16.6" y="111.5">2</text>
<text x="115.6" y="109">PA13/JTMS/SWDIO</text>
<text x="115.6" y="111.5">PA14/JTCK/SWCLK</text>
<text x="179.2" y="109">PB5/I2C1_SMBAL/TIM3_CH2/SPI1_MOSI</text>
<text x="192.9" y="111.5">PB6/I2C1_SCL/USART1_TX</text>
<text x="16.6" y="114.1">3</text>
<text x="115.6" y="114.1">PA15/JTDI/TIM2_CH1_ETR/SPI1_NSS</text>
<text x="115.6" y="119.2">PD0-OSC_IN</text>
<text x="192.4" y="114.1">PB7/I2C1_SDA/USART1_RX</text>
<text x="198.2" y="119.2">PB9/I2C1_SDA/CANTX</text>
<text x="198.2" y="116.6">PB8/I2C1_SCL/CANRX</text>
<text x="115.6" y="121.7">PC14-OSC32_IN</text>
<text x="205" y="121.7">PB10/TIM2_CH3</text>
<text x="205" y="124.2">PB11/TIM2_CH4</text>
<text x="115.6" y="126.8">BOOT0</text>
<text x="115.6" y="129.3">NRST</text>
<text x="115.6" y="131.9">VSS_1</text>
<text x="203.4" y="129.3">PB13/TIM1_CH1N</text>
<text x="203.4" y="131.9">PB14/TIM1_CH2N</text>
<text x="204.3" y="126.8">PB12/TIM1_BKIN</text>
<text x="115.6" y="134.4">VSS_2</text>
<text x="115.6" y="136.9">VSS_3</text>
<text x="203.4" y="134.4">PB15/TIM1_CH3N</text>
<text x="115.6" y="142">VSSA</text>
<text x="200.8" y="139.5">PC13-TAMPER-RTC</text>
<text x="197.6" y="147.1">PD1-OSC_OUT/CANTX</text>
<text x="202.2" y="144.6">PC15-OSC32_OUT</text>
</g>
<text font-size="2.2" x="200.5" y="196.6">Size</text>
</svg>
